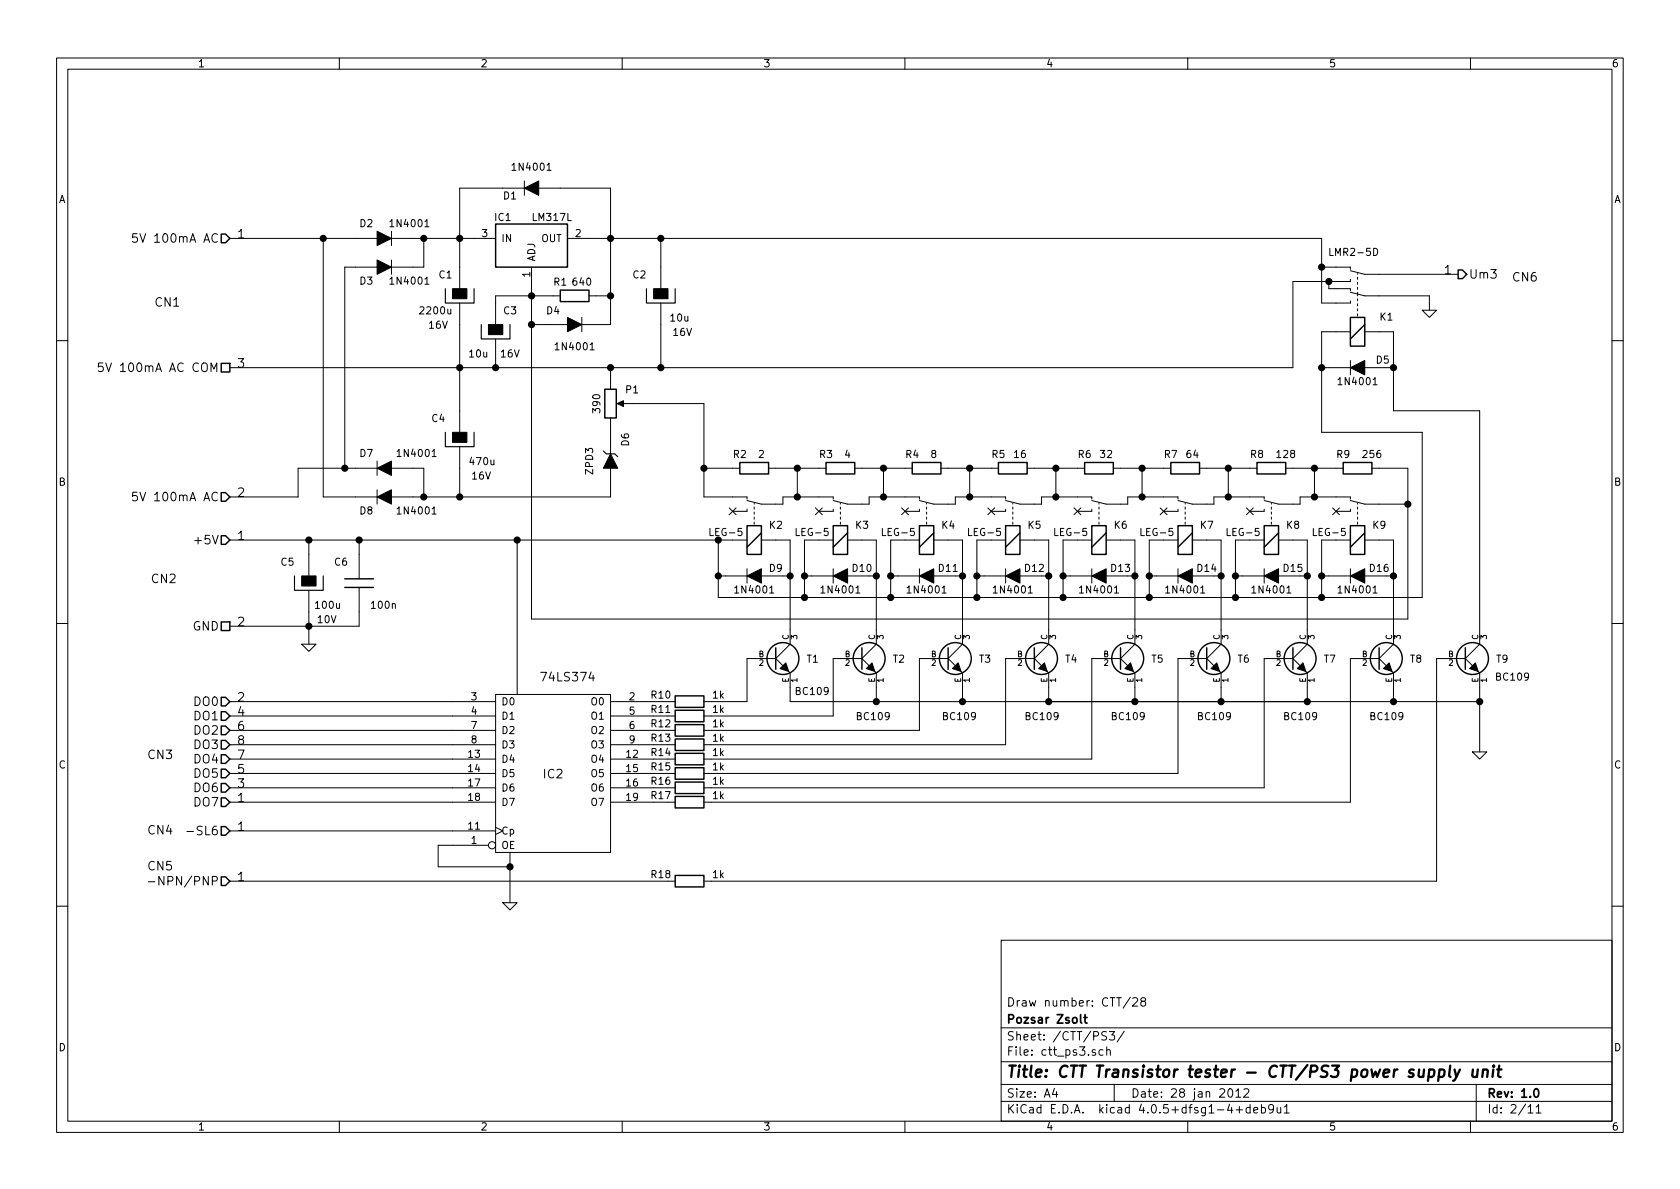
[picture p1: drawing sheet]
<svg xmlns="http://www.w3.org/2000/svg" width="297mm" height="210mm" viewBox="0 0 297 210" stroke-linecap="round" stroke-linejoin="round" font-family="sans-serif">
<g fill="none" stroke="#000" stroke-width=".18">
<path d="M10 10.3h277v189.9h-277zM12 12.2h273v186.1h-273zM60 10.3v1.9M110 10.3v1.9M160 10.3v1.9M210 10.3v1.9M260 10.3v1.9M92.7 33.3h-11.4v17.7M92.7 32v2.5M95.2 33.3h12.7v24.1h-5M96.7 30.1h.7M24.2 41.3h-.7l-.1 .8 .2-.2 .6 .1 .1 .2v.4l-.3 .2h-.4l-.2-.1"/>
<path d="M40.6 42.2h26.1M57.1 42.2v45.7h9.6M66.7 47.2h-5.7v35.6M69.2 40.9v2.5M69.2 46v2.5M69.2 42.2h18.4M74.9 42.2v5h-5.7M75.1 50.3h.7M75.1 40.1h.7M81.3 53.6v22.8M87.6 59.9v5.1M94 47.2v62.3h154.9v-26.7h-6.3"/>
<path d="M94 57.4h6.3M99.1 52.3h-11.5v5.1M100.3 42.2h133.4v11.4h5.1v-.4M102.9 56.1v2.6M104.1 52.3h3.8M116.8 42.2v8.8M116.8 53.6v11.4M233.7 47.2h5.1v.4M234.9 49.8v1.2h3.9v.4M238.8 51.7l2.5 .6h11.4v2.6M238.8 58.7h-5.1v17.7h17.8v29.3h-124.5v-10.2M238.8 49.4v.4h-10.2v15.2h-188"/>
<path d="M238.8 47.9l2.5 .6h16.5M240 48.4v.1M240 49v.4M240 49.9v.4M240 50.8v.4M240 51.7v.4M240 52.2v.1M240 52.8v.4M240 53.7v.4M240 54.6v.4M240 55.5v.4M241.3 58.7h5.1v13.9h15.2v41.3l-2.5 2.6"/>
<path d="M242.9 43.9a.64 .64 0 0 1 .7 .6 .64 .64 0 0 1-.7 .7zM251.5 54.9h2.5l-1.3 1.2zM10 60.2h2M18.2 64.2h-.8v.7l.2-.1h.5l.2 .2v.4l-.3 .3h-.4l-.2-.1M81.3 79v8.9M104.3 61.9h.8M107.9 65v3.8M107.9 73.9v6.4M109.5 71.4h15v16.5h7.6v.4M233.7 65h5.1M238.8 63.7v2.6M241.3 65h5.1"/>
<path d="M242.8 68h.7M285 60.2h2M24.2 87h-.7l-.1 .8 .2-.2 .6 .1 .1 .2v.4l-.3 .3h-.4l-.2-.2M40.6 95.5h91.5M54.6 95.5v6.3M63.5 95.5v6.9M66.7 82.8h-14v5.1h-12.1M66.7 81.5v2.6M66.7 86.6v2.5M69.2 82.8h5.7v5.1M76.4 90.9h.7M76.4 80.7h.7"/>
<path d="M91.4 95.5v27.3M107.9 82.8v5.1h-38.7M124.5 82.8h6.3M128.9 89.8l1.2 1.2M130.1 89.8l-1.2 1.2M132.1 90v.4h-2.6M133.3 89v.1M133.3 89.7v.3M133.3 90.5v.4M133.3 91.4v.4M133.3 92.3v.4M134.6 95.5h5.1v18.4l-2.5 2.6"/>
<path d="M135.9 82.8h10.1M141 82.8v5.1M144.2 89.8l1.2 1.2M145.4 89.8l-1.2 1.2M147.3 88.3v-.4h-8.9v1.2h-3.8l-2.5-.6M147.3 95.5h-5.1v10.2M147.3 90v.4h-2.5M148.6 89v.1M148.6 89.7v.3M148.6 90.5v.4M148.6 91.4v.4M148.6 92.3v.4"/>
<path d="M149.9 95.5h5v18.4l-2.5 2.6M151.1 82.8h10.2M156.2 82.8v5.1M159.4 89.8l1.2 1.2M160.6 89.8l-1.2 1.2M162.6 88.3v-.4h-8.9v1.2h-3.8l-2.6-.6M162.6 95.5h-5.1v10.2M162.6 90v.4h-2.6M163.8 89v.1M163.8 89.7v.3M163.8 90.5v.4M163.8 91.4v.4"/>
<path d="M163.8 92.3v.4M165.1 95.5h5.1v18.4l-2.6 2.6M166.4 82.8h10.1M171.4 82.8v5.1M174.7 89.8l1.2 1.2M175.9 89.8l-1.2 1.2M177.8 88.3v-.4h-8.9v1.2h-3.8l-2.5-.6M177.8 95.5h-5.1v10.2M177.8 90v.4h-2.5M179.1 89v.1M179.1 89.7v.3M179.1 90.5v.4"/>
<path d="M179.1 91.4v.4M179.1 92.3v.4M180.3 95.5h5.1v18.4l-2.5 2.6M181.6 82.8h10.2M186.7 82.8v5.1M189.9 89.8l1.2 1.2M191.1 89.8l-1.2 1.2M193 88.3v-.4h-8.9v1.2h-3.8l-2.5-.6M193 95.5h-5v10.2M193 90v.4h-2.5M194.3 89v.1M194.3 89.7v.3"/>
<path d="M194.3 90.5v.4M194.3 91.4v.4M194.3 92.3v.4M195.6 95.5h5.1v18.4l-2.6 2.6M196.8 82.8h10.2M201.9 82.8v5.1M205.1 89.8l1.2 1.2M206.3 89.8l-1.2 1.2M208.3 88.3v-.4h-8.9v1.2h-3.8l-2.6-.6M208.3 95.5h-5.1v10.2M208.3 90v.4h-2.6M209.5 89v.1"/>
<path d="M209.5 89.7v.3M209.5 90.5v.4M209.5 91.4v.4M209.5 92.3v.4M210.8 95.5h5.1v18.4l-2.5 2.6M212.1 82.8h10.1M217.2 82.8v5.1M220.4 89.8l1.2 1.2M221.6 89.8l-1.2 1.2M223.5 88.3v-.4h-8.9v1.2h-3.8l-2.5-.6M223.5 95.5h-5.1v10.2M223.5 90v.4h-2.5"/>
<path d="M224.8 89v.1M224.8 89.7v.3M224.8 90.5v.4M224.8 91.4v.4M224.8 92.3v.4M226.1 95.5h5v18.4l-2.5 2.6M227.3 82.8h10.2M232.4 82.8v5.1M235.6 89.8l1.2 1.2M236.8 89.8l-1.2 1.2M238.8 88.3v-.4h-8.9v1.2h-3.8l-2.6-.6M238.8 95.5h-5.1v10.2"/>
<path d="M238.8 88.5l2.5 .6h7.6M238.8 90v.4h-2.6M240 89v.1M240 89.7v.3M240 90.5v.4M240 91.4v.4M240 92.3v.4M241.3 95.5h5.1v18.4l-2.6 2.6M10 110.3h2M53.3 113.9h2.6l-1.3 1.3zM54.6 104.4v9.5M63.5 103.9v6.8h-22.9"/>
<path d="M127 101.8h5.1M132.1 100.6v2.5M134.6 101.8h5.1M136.1 104.9h.7M137.2 116.5l1.2 1.2M137.2 116.5h-5.1v7.6h-7.6M139.4 118.7l.3 .3v5.1h121.9M142.2 101.8h5.1M147.3 100.6v2.5M149.9 101.8h5M151.3 104.9h.7M152.4 116.5l1.3 1.2"/>
<path d="M152.4 116.5h-5.1v10.1h-22.8M154.7 118.7l.2 .3v5.1M157.5 101.8h5.1M162.6 100.6v2.5M165.1 101.8h5.1M166.6 104.9h.7M167.6 116.5l1.3 1.2M167.6 116.5h-5v12.7h-38.1M169.9 118.7l.3 .3v5.1M172.7 101.8h5.1M177.8 100.6v2.5M180.3 101.8h5.1"/>
<path d="M181.8 104.9h.7M182.9 116.5l1.2 1.2M182.9 116.5h-5.1v15.2h-53.3M185.2 118.7l.2 .3v5.1M188 101.8h5M193 100.6v2.5M195.6 101.8h5.1M197.1 104.9h.7M198.1 116.5l1.3 1.2M198.1 116.5h-5.1v17.7h-68.5M200.4 118.7l.3 .3v5.1M203.2 101.8h5.1"/>
<path d="M208.3 100.6v2.5M210.8 101.8h5.1M212.3 104.9h.7M213.4 116.5l1.2 1.2M213.4 116.5h-5.1v20.3h-83.8M215.6 118.7l.3 .3v5.1M218.4 101.8h5.1M223.5 100.6v2.5M226.1 101.8h5M227.5 104.9h.7M228.6 116.5l1.3 1.2M228.6 116.5h-5.1v22.8h-99"/>
<path d="M230.9 118.7l.2 .3v5.1M233.7 101.8h5.1M238.8 100.6v2.5M241.3 101.8h5.1M242.8 104.9h.7M243.8 116.5l1.3 1.2M243.8 116.5h-5v25.4h-114.3M246.1 118.7l.3 .3v5.1M259.1 116.5l1.2 1.2M259.1 116.5h-5.1v39.3h-129.5M261.4 118.7l.2 .3v14M285 110.3h2"/>
<path d="M40.6 124.1h47M40.6 126.6h47M40.6 129.2h47M40.6 131.7h47M40.6 134.2h47M40.6 136.8h47M40.6 139.3h47M87.6 122.8h20.3v27.9h-20.3zM107.9 124.1h7.7M107.9 126.6h7.7M107.9 129.2h7.7M107.9 131.7h7.7"/>
<path d="M107.9 134.2h7.7M107.9 136.8h7.7M107.9 139.3h7.7M118.1 124.1h1.3M118.1 126.6h1.3M118.1 129.2h1.3M118.1 131.7h1.3M118.1 134.2h1.3M118.1 136.8h1.3M118.1 139.3h1.3M260.3 133h2.6l-1.3 1.2zM26.2 155.9h1.2"/>
<path d="M33 147h1.2M40.6 146.9h47M40.6 141.9h47M40.6 155.8h78.8M86.4 149.5h-8.9v3.8h12.7M87.6 146.3l1.3 .6-1.3 .7M88.9 159.6h2.5l-1.2 1.3zM90.2 150.7v8.9M107.9 141.9h7.7M118.1 141.9h1.3M10 160.2h2M177 166.3h108v32h-108z"/>
<path d="M199.8 176.3l-1.2 2M200.3 176.6l.2-.2h.4l.2 .5-.9 1h.9M202 177.1l-.3-.3 .1-.2 .2-.2 .4 .1 .2 .2-.1 .2-.6 .2a.48 .48 0 0 0-.1 .7l.2 .1 .5-.1a.48 .48 0 0 0-.2-.7M285 160.2h2M60 198.3v1.9M110 198.3v1.9M160 198.3v1.9M177 194.8h108M177 191.8h108M177 187.8h108M177 181.8h108M186.4 192.5l-.3 1h.9"/>
<path d="M186.8 193v1M193.7 185.7a.37 .37 0 0 0-.6 .1l.1 .2 .5 .2 .1 .1-.3 .3-.4-.1M195 185.7l-.4-.1-.3 .3 .1 .6 .2 .1 .4-.1M195.7 182.5l-.6-.1-.3 .3 .1 .3 .7 .4v.4a.62 .62 0 0 1-.8 0M195.7 185.7l.2-.1 .4 .1v.9M195.7 185.1v1.5M196.1 182.4h1l-.5 .6 .4 .1v.7l-.2 .1-.7-.1M197 191.8v3M198.8 182.3l-1.3 2M210 198.3v1.9M217.2 192.7l.2-.2a.81 .81 0 0 1 .6 .6 .81 .81 0 0 1-.2 .8l-.2 .1a.79 .79 0 0 1-.4-1.3zM218.5 193l.4-.5v1.5"/>
<path d="M218.5 194h.9M218.5 196.3h1.2M219.1 195.7v1.1M219.9 192.7l.3-.2h.3l.3 .5-.9 1h.9M221 195.9l-.4-.1-.3 .3 .1 .6 .2 .1 .4-.1M221 195.3v1.5M221.7 196.3l.7-.1-.1-.3-.4-.1-.2 .2v.7h.6M223 195.9l.5-.1 .2 .3-.1 .6h-.6M223 195.3v1.5M225.2 196l-.3 .3h-.3l-.3-.3v-.4l.2-.2 .4-.1 .2 .2a1.19 1.19 0 0 1-.2 1.2l-.4 .1M225.8 195.8l.1 .9 .3 .1 .2-.1M226.4 195.8v1"/>
<path d="M227.1 195.8l.4-.5v1.5M227.1 196.8h.8M260 198.3v1.9M261 191.8v6.5M270.2 195.8l.4-.5v1.5M270.2 196.8h.8M271.6 195.8l.4-.5v1.5M271.6 196.8h.9"/>
<circle cx="87" cy="149.5" r=".63"/>
</g>
<path d="M191.1 179.4v1.3l.2 .2M191.6 179.9h.6M191.8 179.4v1.3l.4 .2M271.3 192.7l.3-.2a.81 .81 0 0 1 .5 .6 .81 .81 0 0 1-.2 .8l-.2 .1a.79 .79 0 0 1-.4-1.3z" fill="none" stroke="#000" stroke-width=".3"/>
<g fill="none" stroke="#000" stroke-width=".41">
<path d="M252.7 189.2a.65 .65 0 0 1 .9 .1l-.2 1a.67 .67 0 0 1-.8 0M254.5 189.2a.65 .65 0 0 1 .9 .1l-.2 1a.67 .67 0 0 1-.8 0M254.5 189.1l-.2 2M256.4 188.4l-.2 1.8 .3 .2M257.2 189.1l.3 1.3M258.1 189.1l-.8 1.8-.4 .2M260.4 189.1v1.2a.56 .56 0 0 0 .7 0M261.3 189.1l-.2 1.3M262.2 189.3a.52 .52 0 0 1 .9 .1l-.2 1M262.2 189.1l-.1 1.3M264 189.1l-.1 1.3M264.1 188.4v.2l.1-.1-.1-.1v.2"/>
<path d="M264.7 189.1h.8M265.1 188.4l-.2 1.8v.1l.4 .1"/>
</g>
<g fill="none" stroke="#000" stroke-width=".25">
<path d="M87.6 39.6h12.7v7.6h-12.7zM39.1 41.4h.8l.7 .8-.7 .7h-.8zM99.1 51.3h5v2h-5zM238.8 56.1h2.5v5.1h-2.5zM241.3 57.4l-2.5 2.5M257.8 47.7h.8l.7 .8-.7 .8h-.8zM39.1 64.3h1.5v1.5h-1.5zM106.9 68.8h2.1v5.1h-2.1zM39.1 87.1h.8l.7 .8-.7 .7h-.8zM39.1 94.7h.8l.7 .8-.7 .8h-.8zM130.8 81.8h5.1v2h-5.1zM132.1 93h2.5v5h-2.5z"/>
<path d="M134.6 94.2l-2.5 2.6M146 81.8h5.1v2h-5.1zM147.3 93h2.6v5h-2.6zM149.9 94.2l-2.6 2.6M161.3 81.8h5.1v2h-5.1zM162.6 93h2.5v5h-2.5zM165.1 94.2l-2.5 2.6M176.5 81.8h5.1v2h-5.1zM177.8 93h2.5v5h-2.5zM180.3 94.2l-2.5 2.6M191.8 81.8h5v2h-5zM193 93h2.6v5h-2.6z"/>
<path d="M195.6 94.2l-2.6 2.6M207 81.8h5.1v2h-5.1zM208.3 93h2.5v5h-2.5zM210.8 94.2l-2.5 2.6M222.2 81.8h5.1v2h-5.1zM223.5 93h2.6v5h-2.6zM226.1 94.2l-2.6 2.6M237.5 81.8h5.1v2h-5.1zM238.8 93h2.5v5h-2.5zM241.3 94.2l-2.5 2.6M39.1 110h1.5v1.5h-1.5zM61 103.9h5"/>
<path d="M61 102.4h5M137.2 114.5v3.9M152.4 114.5v3.9M167.6 114.5v3.9M182.9 114.5v3.9M198.1 114.5v3.9M213.4 114.5v3.9M228.6 114.5v3.9M243.8 114.5v3.9M259.1 114.5v3.9M39.1 138.6h.8l.7 .7-.7 .8h-.8zM39.1 130.9h.8l.7 .8-.7 .8h-.8z"/>
<path d="M39.1 133.5h.8l.7 .7-.7 .8h-.8zM39.1 136h.8l.7 .8-.7 .7h-.8zM39.1 128.4h.8l.7 .8-.7 .7h-.8zM39.1 125.9h.8l.7 .7-.7 .8h-.8zM39.1 123.3h.8l.7 .8-.7 .7h-.8zM119.4 123.1h5.1v2h-5.1zM119.4 125.6h5.1v2h-5.1zM119.4 128.1h5.1v2.1h-5.1zM119.4 130.7h5.1v2h-5.1zM119.4 133.2h5.1v2h-5.1zM119.4 135.8h5.1v2h-5.1zM119.4 138.3h5.1v2h-5.1z"/>
<path d="M39.1 155.1h.8l.7 .7-.7 .8h-.8zM39.1 141.1h.8l.7 .8-.7 .7h-.8zM39.1 146.2h.8l.7 .7-.7 .8h-.8zM119.4 140.8h5.1v2.1h-5.1zM119.4 154.8h5.1v2h-5.1z"/>
<circle cx="138.4" cy="116.5" r="2.82"/>
<circle cx="153.7" cy="116.5" r="2.82"/>
<circle cx="168.9" cy="116.5" r="2.82"/>
<circle cx="184.1" cy="116.5" r="2.82"/>
<circle cx="199.4" cy="116.5" r="2.82"/>
<circle cx="214.6" cy="116.5" r="2.82"/>
<circle cx="229.9" cy="116.5" r="2.82"/>
<circle cx="245.1" cy="116.5" r="2.82"/>
<circle cx="260.3" cy="116.5" r="2.82"/>
</g>
<path d="M78.7 51v2.6h5.1v-2.6M85.1 57.4v2.5h5.1v-2.5M114.3 51v2.6h5.1v-2.6M78.7 76.4v2.6h5.1v-2.6M106.7 79.8l.5 .5h1.5l.5 .5M52.1 101.8v2.6h5v-2.6" fill="none" stroke="#000" stroke-width=".2"/>
<g fill="#000" stroke="#000" stroke-width=".18">
<path d="M92.7 33.3l2.5-1.3v2.5zM66.7 46l2.5 1.2-2.5 1.3zM66.7 40.9l2.5 1.3-2.5 1.2zM80 51h2.5v1.8h-2.5zM86.4 57.4h2.5v1.8h-2.5zM100.3 56.1l2.6 1.3-2.6 1.3zM115.6 51h2.5v1.8h-2.5zM80 76.4h2.5v1.8h-2.5zM109.1 71.4l1.1-.5v1zM238.8 65l2.5-1.3v2.6zM66.7 87.9l2.5-1.3v2.5zM66.7 82.8l2.5-1.3v2.6z"/>
<path d="M107.9 80.3l1.3 2.5h-2.5zM53.3 101.8h2.6v1.8h-2.6zM132.1 101.8l2.5-1.2v2.5zM137.9 118.2l1-1 .5 1.5zM147.3 101.8l2.6-1.2v2.5zM153.2 118.2l1-1 .5 1.5zM162.6 101.8l2.5-1.2v2.5zM169.4 117.2l.5 1.5-1.5-.5zM177.8 101.8l2.5-1.2v2.5zM183.6 118.2l1.1-1 .5 1.5zM193 101.8l2.6-1.2v2.5zM198.9 118.2l1-1 .5 1.5z"/>
<path d="M208.3 101.8l2.5-1.2v2.5zM214.1 118.2l1-1 .5 1.5zM223.5 101.8l2.6-1.2v2.5zM229.4 118.2l1-1 .5 1.5zM238.8 101.8l2.5-1.2v2.5zM244.6 118.2l1-1 .5 1.5zM259.8 118.2l1.1-1 .5 1.5z"/>
</g>
<g fill="#000" stroke="#000" stroke-width=".25">
<circle cx="57.2" cy="42.2" r=".51"/>
<circle cx="74.9" cy="42.2" r=".51"/>
<circle cx="81.3" cy="42.2" r=".51"/>
<circle cx="94" cy="57.4" r=".51"/>
<circle cx="94" cy="52.3" r=".51"/>
<circle cx="108" cy="42.2" r=".51"/>
<circle cx="108" cy="52.3" r=".51"/>
<circle cx="116.8" cy="42.2" r=".51"/>
<circle cx="233.7" cy="47.2" r=".51"/>
<circle cx="235" cy="49.8" r=".51"/>
<circle cx="81.3" cy="65" r=".51"/>
<circle cx="87.6" cy="65" r=".51"/>
<circle cx="108" cy="65" r=".51"/>
<circle cx="116.8" cy="65" r=".51"/>
<circle cx="233.7" cy="65" r=".51"/>
<circle cx="246.4" cy="65" r=".51"/>
<circle cx="54.6" cy="95.5" r=".51"/>
<circle cx="61" cy="82.8" r=".51"/>
<circle cx="63.5" cy="95.5" r=".51"/>
<circle cx="74.9" cy="87.9" r=".51"/>
<circle cx="81.3" cy="87.9" r=".51"/>
<circle cx="91.4" cy="95.5" r=".51"/>
<circle cx="124.5" cy="82.8" r=".51"/>
<circle cx="127" cy="95.5" r=".51"/>
<circle cx="141" cy="82.8" r=".51"/>
<circle cx="141" cy="87.9" r=".51"/>
<circle cx="156.2" cy="82.8" r=".51"/>
<circle cx="156.2" cy="87.9" r=".51"/>
<circle cx="171.5" cy="87.9" r=".51"/>
<circle cx="171.5" cy="82.8" r=".51"/>
<circle cx="186.7" cy="82.8" r=".51"/>
<circle cx="186.7" cy="87.9" r=".51"/>
<circle cx="201.9" cy="82.8" r=".51"/>
<circle cx="201.9" cy="87.9" r=".51"/>
<circle cx="217.2" cy="82.8" r=".51"/>
<circle cx="217.2" cy="87.9" r=".51"/>
<circle cx="232.4" cy="87.9" r=".51"/>
<circle cx="232.4" cy="82.8" r=".51"/>
<circle cx="248.9" cy="89.1" r=".51"/>
<circle cx="54.6" cy="110.7" r=".51"/>
<circle cx="127" cy="101.8" r=".51"/>
<circle cx="139.7" cy="101.8" r=".51"/>
<circle cx="142.2" cy="101.8" r=".51"/>
<circle cx="142.2" cy="105.7" r=".51"/>
<circle cx="154.9" cy="101.8" r=".51"/>
<circle cx="157.5" cy="105.7" r=".51"/>
<circle cx="157.5" cy="101.8" r=".51"/>
<circle cx="170.2" cy="101.8" r=".51"/>
<circle cx="172.7" cy="101.8" r=".51"/>
<circle cx="172.7" cy="105.7" r=".51"/>
<circle cx="185.4" cy="101.8" r=".51"/>
<circle cx="188" cy="101.8" r=".51"/>
<circle cx="188" cy="105.7" r=".51"/>
<circle cx="200.7" cy="101.8" r=".51"/>
<circle cx="203.2" cy="105.7" r=".51"/>
<circle cx="203.2" cy="101.8" r=".51"/>
<circle cx="215.9" cy="101.8" r=".51"/>
<circle cx="218.4" cy="105.7" r=".51"/>
<circle cx="218.4" cy="101.8" r=".51"/>
<circle cx="231.1" cy="101.8" r=".51"/>
<circle cx="233.7" cy="105.7" r=".51"/>
<circle cx="233.7" cy="101.8" r=".51"/>
<circle cx="246.4" cy="101.8" r=".51"/>
<circle cx="154.9" cy="124.1" r=".51"/>
<circle cx="170.2" cy="124.1" r=".51"/>
<circle cx="185.4" cy="124.1" r=".51"/>
<circle cx="200.7" cy="124.1" r=".51"/>
<circle cx="215.9" cy="124.1" r=".51"/>
<circle cx="231.1" cy="124.1" r=".51"/>
<circle cx="246.4" cy="124.1" r=".51"/>
<circle cx="261.6" cy="124.1" r=".51"/>
<circle cx="90.2" cy="153.3" r=".51"/>
</g>
<text font-size="2.8" x="178" y="190.5">Title: CTT Transistor tester - CTT/PS3 power supply unit</text>
<g font-size="2.1">
<text x="24.9" y="42.9">5V 100mA AC</text>
<text x="41.9" y="42.2">1</text>
<text x="255.3" y="48.5">1</text>
<text x="259.7" y="49.3">Um3</text>
<text x="267.3" y="49.8">CN6</text>
<text x="27.3" y="54.2">CN1</text>
<text x="19.4" y="65.8">5V 100mA AC COM</text>
<text x="41.9" y="65">3</text>
<text x="24.9" y="88.6">5V 100mA AC</text>
<text x="41.9" y="87.9">2</text>
<text x="41.9" y="95.5">1</text>
<text x="34.9" y="96.3">+5V</text>
<text x="26.7" y="103.1">CN2</text>
<text x="34" y="111.5">GND</text>
<text x="41.9" y="110.7">2</text>
<text x="34.3" y="124.8">DO0</text>
<text x="41.9" y="124.1">2</text>
<text x="96" y="120.5">74LS374</text>
<text x="34.3" y="129.9">DO2</text>
<text x="34.3" y="127.4">DO1</text>
<text x="41.9" y="126.6">4</text>
<text x="41.9" y="129.2">6</text>
<text x="41.9" y="131.7">8</text>
<text x="26" y="134.2">CN3</text>
<text x="34.3" y="132.5">DO3</text>
<text x="34.3" y="135">DO4</text>
<text x="34.3" y="137.5">DO5</text>
<text x="41.9" y="134.2">7</text>
<text x="41.9" y="136.8">5</text>
<text x="96.1" y="137.6">IC2</text>
<text x="34.3" y="140.1">DO6</text>
<text x="34.3" y="142.6">DO7</text>
<text x="41.9" y="139.3">3</text>
<text x="41.9" y="141.9">1</text>
<text x="26" y="147.6">CN4</text>
<text x="34.1" y="147.7">-SL6</text>
<text x="41.9" y="146.9">1</text>
<text x="26" y="153.9">CN5</text>
<text x="41.9" y="155.8">1</text>
<text x="28.6" y="156.6">-NPN/PNP</text>
<text x="178" y="178">Draw number: CTT/28</text>
<text x="178" y="184">Sheet: /CTT/PS3/</text>
<text x="178" y="181">Pozsar Zsolt</text>
<text x="178" y="186.7">File: ctt_ps3.sch</text>
<text x="178" y="196.9">KiCad E.D.A. kicad 4.0.5+dfsg1-4+deb9u1</text>
<text x="178" y="194.1">Size: A4</text>
<text x="200" y="194.1">Date: 28 jan 2012</text>
<text x="263" y="194.1">Rev: 1.0</text>
<text x="263" y="196.9">Id: 2/11</text>
</g>
<g font-size="1.8">
<text x="35" y="11.9">1</text>
<text x="85" y="11.9">2</text>
<text x="135" y="11.9">3</text>
<text x="185" y="11.9">4</text>
<text x="235" y="11.9">5</text>
<text x="285" y="11.9">6</text>
<text x="10.4" y="35.9">A</text>
<text x="89.1" y="35.2">D1</text>
<text x="90.9" y="30.2">1N4001</text>
<text x="285.4" y="35.9">A</text>
<text x="63.7" y="40.2">D2</text>
<text x="69.3" y="40.2">1N4001</text>
<text x="85.2" y="41.9">3</text>
<text x="87.5" y="39.1">IC1</text>
<text x="94.3" y="39.1">LM317L</text>
<text x="101.8" y="41.9">2</text>
<text x="88.6" y="42.8">IN</text>
<text x="94.6" y="46.2" transform="rotate(-90 94.6 46.2)">ADJ</text>
<text x="95.6" y="42.8">OUT</text>
<text x="235.5" y="45.2">LMR2-5D</text>
<text x="63.7" y="50.3">D3</text>
<text x="69.3" y="50.3">1N4001</text>
<text x="77.6" y="49.2">C1</text>
<text x="93.7" y="49" transform="rotate(-90 93.7 49)">1</text>
<text x="97.9" y="50.5">R1</text>
<text x="101.4" y="50.5">640</text>
<text x="111.9" y="49.2">C2</text>
<text x="74.5" y="55.6">2200u</text>
<text x="75.9" y="58.1">16V</text>
<text x="89.1" y="55.6">C3</text>
<text x="96.7" y="55.6">D4</text>
<text x="118.6" y="56.8">10u</text>
<text x="119" y="59.4">16V</text>
<text x="244" y="56.7">K1</text>
<text x="83" y="63.2">10u</text>
<text x="88.6" y="63.2">16V</text>
<text x="98.5" y="61.9">1N4001</text>
<text x="243.4" y="64.3">D5</text>
<text x="110.7" y="69.5">P1</text>
<text x="236.9" y="68.1">1N4001</text>
<text x="76.4" y="74.6">C4</text>
<text x="106.1" y="72.8" transform="rotate(-90 106.1 72.8)">390</text>
<text x="63.7" y="80.8">D7</text>
<text x="70.6" y="80.8">1N4001</text>
<text x="83.2" y="82.2">470u</text>
<text x="104.9" y="83.8" transform="rotate(-90 104.9 83.8)">ZPD3</text>
<text x="111.2" y="78.8" transform="rotate(-90 111.2 78.8)">D6</text>
<text x="129.7" y="81">R2</text>
<text x="134.1" y="81">2</text>
<text x="144.9" y="81">R3</text>
<text x="149.4" y="81">4</text>
<text x="160.2" y="81">R4</text>
<text x="164.6" y="81">8</text>
<text x="175.4" y="81">R5</text>
<text x="179.4" y="81">16</text>
<text x="190.7" y="81">R6</text>
<text x="194.6" y="81">32</text>
<text x="205.9" y="81">R7</text>
<text x="209.9" y="81">64</text>
<text x="221.1" y="81">R8</text>
<text x="225.9" y="81">128</text>
<text x="236.4" y="81">R9</text>
<text x="241.1" y="81">256</text>
<text x="10.4" y="85.9">B</text>
<text x="83.5" y="84.8">16V</text>
<text x="285.4" y="85.9">B</text>
<text x="63.7" y="91">D8</text>
<text x="70.6" y="91">1N4001</text>
<text x="125.7" y="94.8">LEG-5</text>
<text x="136.1" y="93.5">K2</text>
<text x="141" y="94.8">LEG-5</text>
<text x="151.3" y="93.5">K3</text>
<text x="156.2" y="94.8">LEG-5</text>
<text x="166.5" y="93.5">K4</text>
<text x="171.4" y="94.8">LEG-5</text>
<text x="181.8" y="93.5">K5</text>
<text x="186.7" y="94.8">LEG-5</text>
<text x="197" y="93.5">K6</text>
<text x="201.9" y="94.8">LEG-5</text>
<text x="212.3" y="93.5">K7</text>
<text x="217.2" y="94.8">LEG-5</text>
<text x="227.5" y="93.5">K8</text>
<text x="232.4" y="94.8">LEG-5</text>
<text x="242.7" y="93.5">K9</text>
<text x="49.7" y="100">C5</text>
<text x="59.2" y="100">C6</text>
<text x="136" y="101.1">D9</text>
<text x="150.8" y="101.1">D10</text>
<text x="166" y="101.1">D11</text>
<text x="181.3" y="101.1">D12</text>
<text x="196.5" y="101.1">D13</text>
<text x="211.7" y="101.1">D14</text>
<text x="227" y="101.1">D15</text>
<text x="242.2" y="101.1">D16</text>
<text x="55.9" y="107.6">100u</text>
<text x="65.8" y="107.6">100n</text>
<text x="130.3" y="104.9">1N4001</text>
<text x="145.5" y="104.9">1N4001</text>
<text x="160.7" y="104.9">1N4001</text>
<text x="176" y="104.9">1N4001</text>
<text x="191.2" y="104.9">1N4001</text>
<text x="206.5" y="104.9">1N4001</text>
<text x="221.7" y="104.9">1N4001</text>
<text x="236.9" y="104.9">1N4001</text>
<text x="56.2" y="110.2">10V</text>
<text x="142.7" y="117.2">T1</text>
<text x="157.9" y="117.2">T2</text>
<text x="173.2" y="117.2">T3</text>
<text x="188.4" y="117.2">T4</text>
<text x="203.6" y="117.2">T5</text>
<text x="218.9" y="117.2">T6</text>
<text x="234.1" y="117.2">T7</text>
<text x="249.4" y="117.2">T8</text>
<text x="264.6" y="117.2">T9</text>
<text x="83.3" y="123.8">3</text>
<text x="88.6" y="124.7">D0</text>
<text x="104.6" y="124.7">O0</text>
<text x="111.3" y="123.8">2</text>
<text x="115.2" y="123.5">R10</text>
<text x="126" y="123.5">1k</text>
<text x="140.8" y="122.9">BC109</text>
<text x="264.7" y="120.3">BC109</text>
<text x="83.3" y="126.4">4</text>
<text x="83.3" y="128.9">7</text>
<text x="83.3" y="131.4">8</text>
<text x="88.6" y="127.2">D1</text>
<text x="88.6" y="129.8">D2</text>
<text x="104.6" y="127.2">O1</text>
<text x="104.6" y="129.8">O2</text>
<text x="111.3" y="126.4">5</text>
<text x="111.3" y="128.9">6</text>
<text x="111.3" y="131.4">9</text>
<text x="115.2" y="126.1">R11</text>
<text x="115.2" y="128.6">R12</text>
<text x="115.2" y="131.1">R13</text>
<text x="126" y="126.1">1k</text>
<text x="126" y="128.6">1k</text>
<text x="126" y="131.1">1k</text>
<text x="151.6" y="127.3">BC109</text>
<text x="166.9" y="127.3">BC109</text>
<text x="181.5" y="127.3">BC109</text>
<text x="196.7" y="127.3">BC109</text>
<text x="212" y="127.3">BC109</text>
<text x="227.2" y="127.3">BC109</text>
<text x="242.4" y="127.3">BC109</text>
<text x="10.4" y="135.9">C</text>
<text x="82.9" y="134">13</text>
<text x="82.9" y="136.5">14</text>
<text x="88.6" y="132.3">D3</text>
<text x="88.6" y="134.9">D4</text>
<text x="88.6" y="137.4">D5</text>
<text x="104.6" y="132.3">O3</text>
<text x="104.6" y="134.9">O4</text>
<text x="104.6" y="137.4">O5</text>
<text x="110.8" y="134">12</text>
<text x="110.8" y="136.5">15</text>
<text x="115.2" y="133.7">R14</text>
<text x="115.2" y="136.2">R15</text>
<text x="126" y="133.7">1k</text>
<text x="126" y="136.2">1k</text>
<text x="285.4" y="135.9">C</text>
<text x="82.9" y="139.1">17</text>
<text x="82.9" y="141.6">18</text>
<text x="88.6" y="139.9">D6</text>
<text x="88.6" y="142.5">D7</text>
<text x="104.6" y="139.9">O6</text>
<text x="104.6" y="142.5">O7</text>
<text x="110.8" y="139.1">16</text>
<text x="110.8" y="141.6">19</text>
<text x="115.2" y="138.8">R16</text>
<text x="115.2" y="141.3">R17</text>
<text x="126" y="138.8">1k</text>
<text x="126" y="141.3">1k</text>
<text x="82.9" y="146.7">11</text>
<text x="83.3" y="149.2">1</text>
<text x="88.6" y="147.6">Cp</text>
<text x="88.6" y="150.1">OE</text>
<text x="115.2" y="155.3">R18</text>
<text x="126" y="155.3">1k</text>
<text x="10.4" y="185.9">D</text>
<text x="285.4" y="185.9">D</text>
<text x="35" y="199.9">1</text>
<text x="85" y="199.9">2</text>
<text x="135" y="199.9">3</text>
<text x="185" y="199.9">4</text>
<text x="235" y="199.9">5</text>
<text x="285" y="199.9">6</text>
</g>
<g font-size="1.4">
<text x="139.4" y="113.2" transform="rotate(-90 139.4 113.2)">C</text>
<text x="141" y="113" transform="rotate(-90 141 113)">3</text>
<text x="154.7" y="113.2" transform="rotate(-90 154.7 113.2)">C</text>
<text x="156.2" y="113" transform="rotate(-90 156.2 113)">3</text>
<text x="169.9" y="113.2" transform="rotate(-90 169.9 113.2)">C</text>
<text x="171.4" y="113" transform="rotate(-90 171.4 113)">3</text>
<text x="185.2" y="113.2" transform="rotate(-90 185.2 113.2)">C</text>
<text x="186.7" y="113" transform="rotate(-90 186.7 113)">3</text>
<text x="200.4" y="113.2" transform="rotate(-90 200.4 113.2)">C</text>
<text x="201.9" y="113" transform="rotate(-90 201.9 113)">3</text>
<text x="215.6" y="113.2" transform="rotate(-90 215.6 113.2)">C</text>
<text x="217.2" y="113" transform="rotate(-90 217.2 113)">3</text>
<text x="230.9" y="113.2" transform="rotate(-90 230.9 113.2)">C</text>
<text x="232.4" y="113" transform="rotate(-90 232.4 113)">3</text>
<text x="246.1" y="113.2" transform="rotate(-90 246.1 113.2)">C</text>
<text x="247.6" y="113" transform="rotate(-90 247.6 113)">3</text>
<text x="261.4" y="113.2" transform="rotate(-90 261.4 113.2)">C</text>
<text x="262.9" y="113" transform="rotate(-90 262.9 113)">3</text>
<text x="134.1" y="116.2">B</text>
<text x="134.2" y="117.7">2</text>
<text x="149.4" y="116.2">B</text>
<text x="149.5" y="117.7">2</text>
<text x="164.6" y="116.2">B</text>
<text x="164.7" y="117.7">2</text>
<text x="179.8" y="116.2">B</text>
<text x="180" y="117.7">2</text>
<text x="195.1" y="116.2">B</text>
<text x="195.2" y="117.7">2</text>
<text x="210.3" y="116.2">B</text>
<text x="210.4" y="117.7">2</text>
<text x="225.6" y="116.2">B</text>
<text x="225.7" y="117.7">2</text>
<text x="240.8" y="116.2">B</text>
<text x="240.9" y="117.7">2</text>
<text x="256" y="116.2">B</text>
<text x="256.2" y="117.7">2</text>
<text x="139.4" y="120.7" transform="rotate(-90 139.4 120.7)">E</text>
<text x="141" y="120.6" transform="rotate(-90 141 120.6)">1</text>
<text x="154.7" y="120.7" transform="rotate(-90 154.7 120.7)">E</text>
<text x="156.2" y="120.6" transform="rotate(-90 156.2 120.6)">1</text>
<text x="169.9" y="120.7" transform="rotate(-90 169.9 120.7)">E</text>
<text x="171.4" y="120.6" transform="rotate(-90 171.4 120.6)">1</text>
<text x="185.2" y="120.7" transform="rotate(-90 185.2 120.7)">E</text>
<text x="186.7" y="120.6" transform="rotate(-90 186.7 120.6)">1</text>
<text x="200.4" y="120.7" transform="rotate(-90 200.4 120.7)">E</text>
<text x="201.9" y="120.6" transform="rotate(-90 201.9 120.6)">1</text>
<text x="215.6" y="120.7" transform="rotate(-90 215.6 120.7)">E</text>
<text x="217.2" y="120.6" transform="rotate(-90 217.2 120.6)">1</text>
<text x="230.9" y="120.7" transform="rotate(-90 230.9 120.7)">E</text>
<text x="232.4" y="120.6" transform="rotate(-90 232.4 120.6)">1</text>
<text x="246.1" y="120.7" transform="rotate(-90 246.1 120.7)">E</text>
<text x="247.6" y="120.6" transform="rotate(-90 247.6 120.6)">1</text>
<text x="261.4" y="120.7" transform="rotate(-90 261.4 120.7)">E</text>
<text x="262.9" y="120.6" transform="rotate(-90 262.9 120.6)">1</text>
</g>
</svg>
